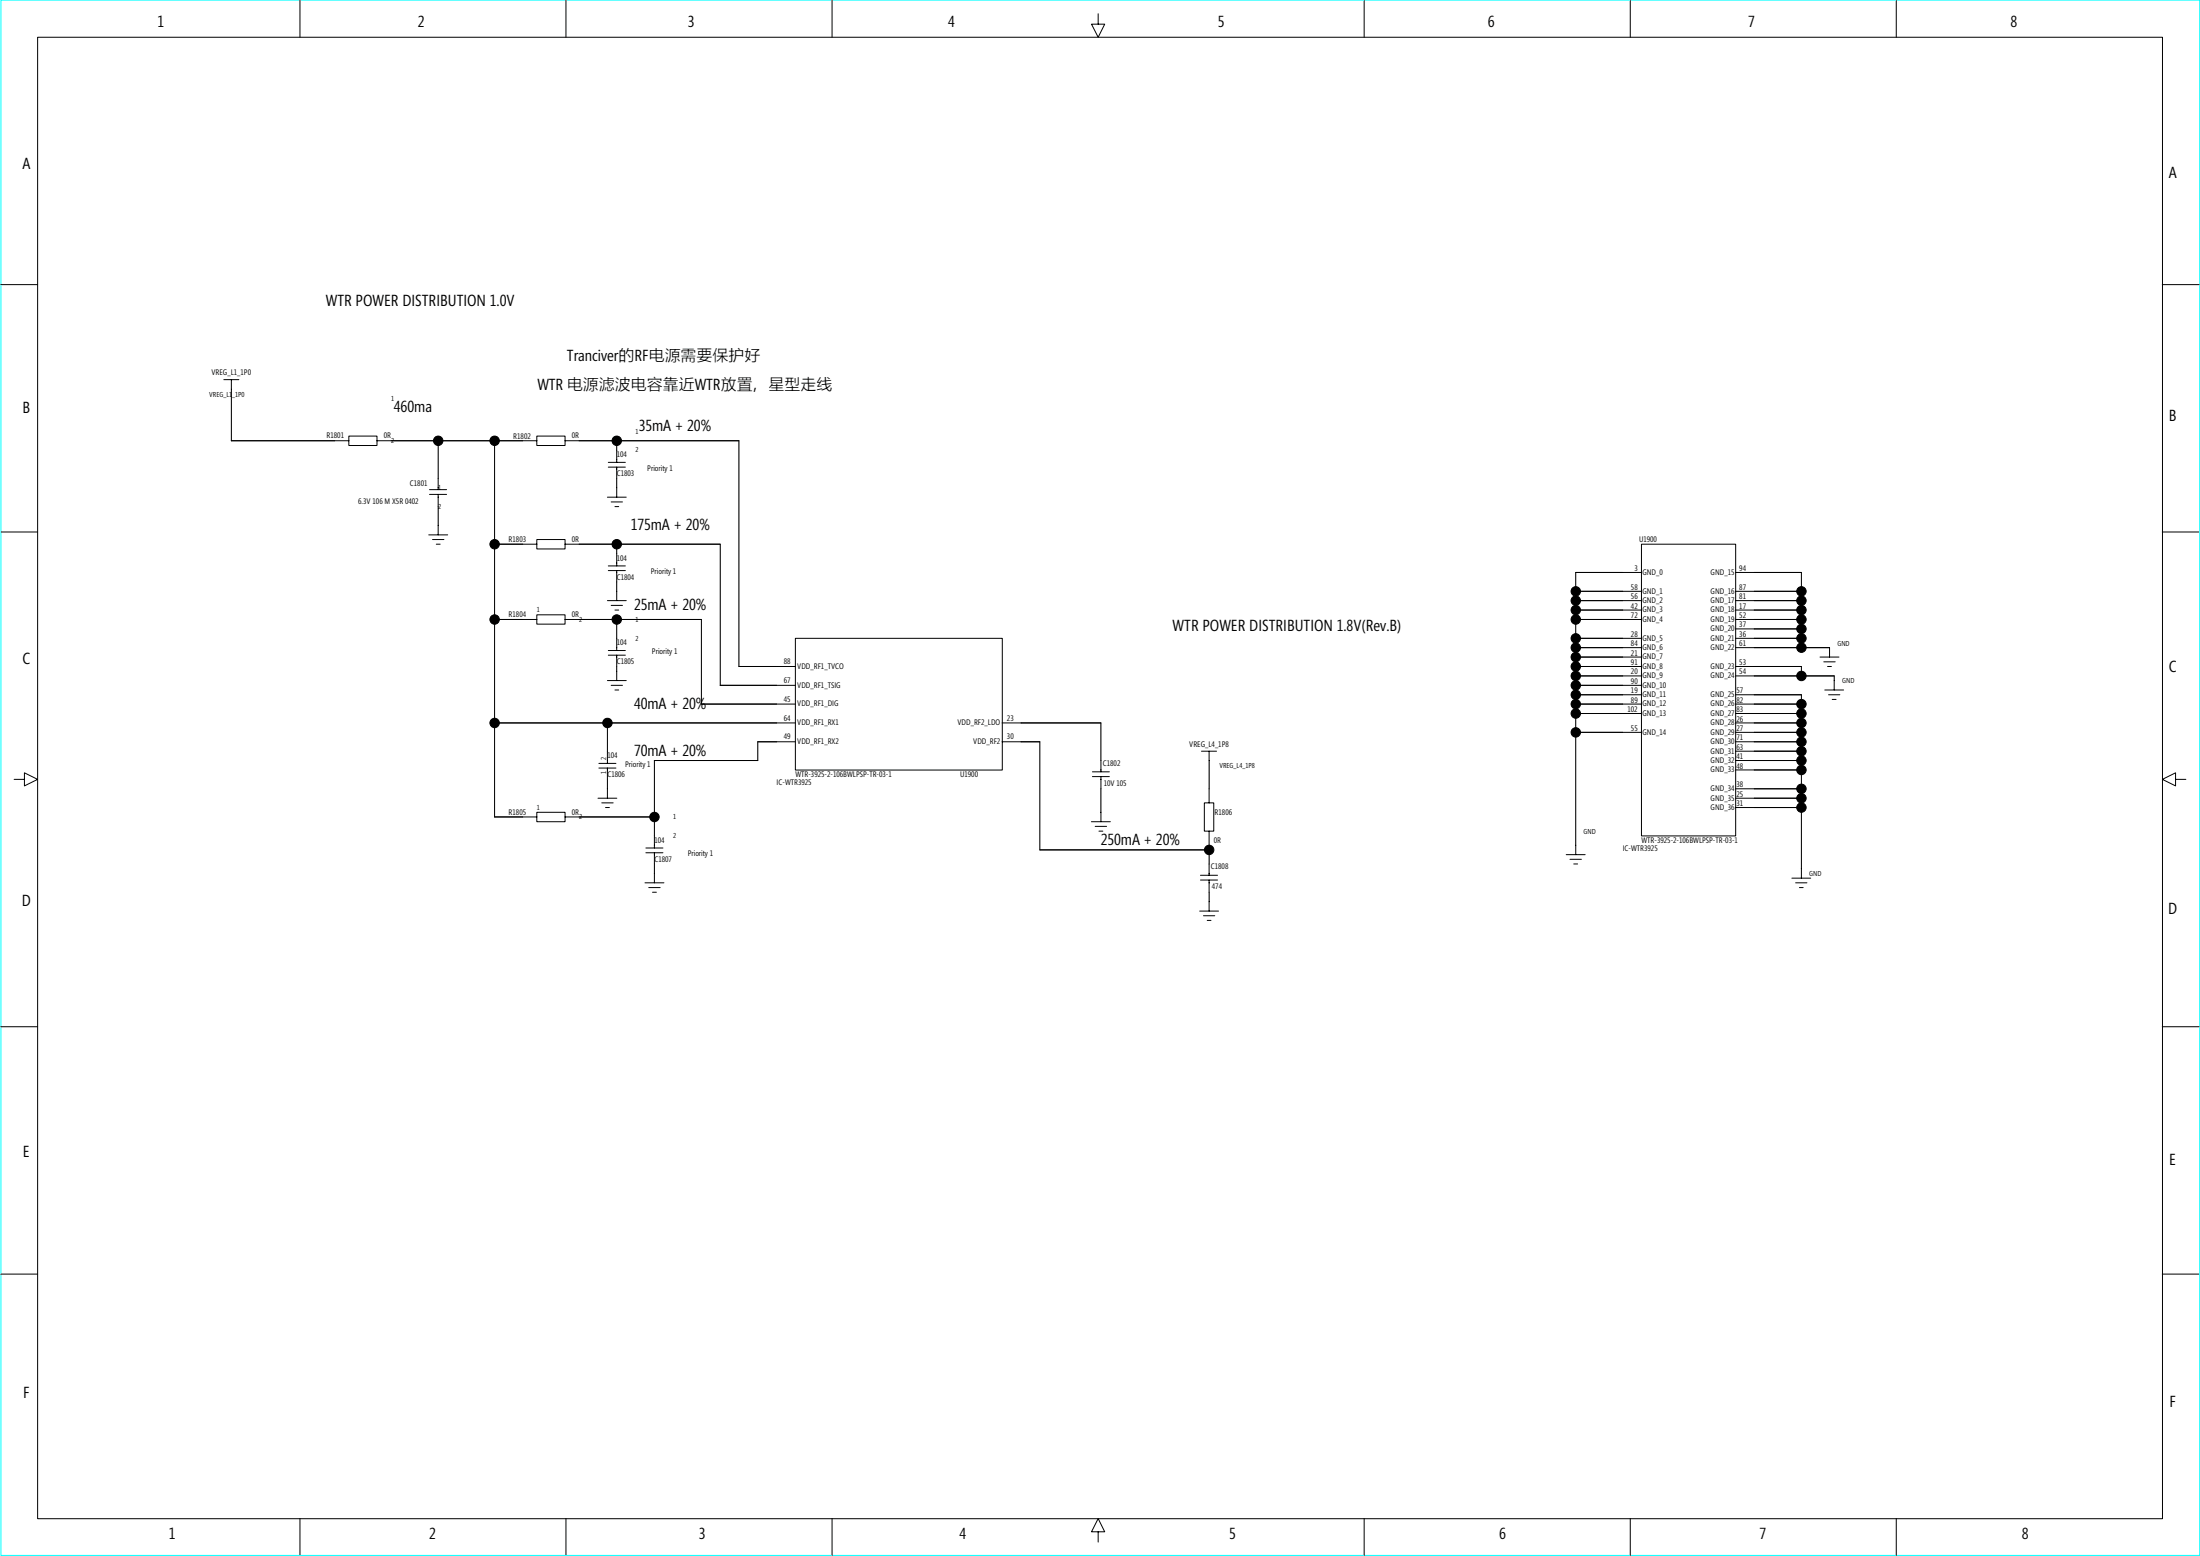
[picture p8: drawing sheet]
<svg xmlns="http://www.w3.org/2000/svg" width="420mm" height="297mm" viewBox="0 0 420 297" stroke-linecap="round" stroke-linejoin="round" font-family="sans-serif">
<path d="M.2 0h419.9v296.9h-419.9z" fill="none" stroke="#0ff" stroke-width=".19"/>
<g fill="#000">
<path d="M117.8 91.3v1.8zM117.8 84.1v1.8zM117.8 111.1v1.8zM117.8 103.9v1.8zM300.9 116.5v1.8zM300.9 114.7v1.8zM300.9 112.9v1.8zM344 112.9v1.8zM344 114.7v1.8zM344 116.5v1.8zM344 118.3v1.8zM117.8 127.2v.9z"/>
<path d="M300.9 134.4v1.8zM300.9 132.6v1.8zM300.9 130.8v1.8zM300.9 129v1.8zM300.9 127.2v1.8zM300.9 125.4v1.8zM300.9 123.6v1.8zM300.9 121.9v1.7zM344 132.6v1.8zM344 134.4v1.8zM344 136.2v1.8zM344 138v1.8z"/>
<path d="M344 139.8v1.8zM344 127.2v1.8zM344 120.1v1.8zM344 121.9v1.7zM350.3 129v.9zM116 148.8v1.8zM344 152.4v1.8zM344 141.6v1.8zM344 143.4v1.8zM344 145.2v1.8zM344 150.6v1.8zM125 164.9v1.8z"/>
<path d="M230.9 170.3v1.8zM230.9 161.4v.8z"/>
</g>
<g fill="none" stroke="#000" stroke-width=".19">
<path d="M7.2 7.1h405.8v282.8h-405.8zM57.3 .1v7M108.1 .1v7M158.9 .1v7M209.7 2.6v2h1.3l-1.3 2.5-1.2-2.5h1.2M260.5 .1v7M311.4 .1v7M362.2 .1v7M.2 54.3h7M413 54.3h7M42.7 72.5h2.9M44.2 72.5v11.7"/>
<path d="M44.2 84.1h22.4M66.6 83.2h5.4v1.8h-5.4zM72 84.1h30.5M82 94.4h3.3M82 93.5h3.3M83.7 84.1v9.4M83.7 94.4v7.7M94.5 84.1v71.9M102.5 83.2h5.4v1.8h-5.4zM107.9 84.1h33.2v43.2M116 94.9h3.6M116.2 88.3h3.2"/>
<path d="M116.2 89.2h3.2M116.7 95.8h2.2M117.4 96.7h.8M117.8 84.1v4.2M117.8 89.2v5.7M.2 101.6h7M81.9 102.1h3.6M82.6 103h2.2M83.3 103.9h.8M94.4 118.3h8.1M94.4 103.9h8.1M102.5 117.4h5.4v1.7h-5.4z"/>
<path d="M102.5 103h5.4v1.8h-5.4zM107.9 118.3h26.1v16.1M107.9 103.9h29.7v27M116 114.7h3.6M116.2 108h3.2M116.2 108.9h3.2M116.7 115.6h2.2M117.4 116.5h.8M117.8 103.9v4.1M117.8 108.9v5.8M117.8 118.3v5.9M300.9 112.9h12.6"/>
<path d="M300.9 114.7h12.6M300.9 116.5h12.6M300.9 118.3h12.6M313.5 103.9h18v55.7h-18zM313.5 109.3h-12.6v53.9M331.4 109.3h12.6v14.4M331.4 112.9h12.6M331.4 114.7h12.6M331.4 116.5h12.6M331.4 118.3h12.6M413 101.6h7M94.4 138h57.5"/>
<path d="M116 129.9h3.6M116 138v7.7M116.2 124.2h3.2M116.2 125.1h3.2M116.7 130.8h2.2M117.4 131.7h.8M117.8 125.1v4.8M133.9 134.4h18M137.5 130.8h14.4M141.1 127.2h10.8M151.9 121.9h39.5v25.1h-39.5zM191.4 138h18.9v9.3"/>
<path d="M300.9 132.6h12.6M300.9 121.9h12.6M300.9 123.6h12.6M300.9 125.4h12.6M300.9 127.2h12.6M300.9 129h12.6M300.9 130.8h12.6M300.9 134.4h12.6M300.9 136.2h12.6M300.9 139.8h12.6M331.4 129h18.9v2.7M331.4 132.6h12.6v35"/>
<path d="M331.4 121.9h12.6M331.4 123.6h18v1.8M331.4 127.2h12.6v1.9M331.4 134.4h12.6M331.4 136.2h12.6M331.4 139.8h12.6M331.4 120.1h12.6M331.4 138h12.6M347.6 125.4h3.6M348.3 126.3h2.2M348.5 131.7h3.6M349 127.2h.8"/>
<path d="M349.2 132.6h2.2M349.9 133.5h.8M2.7 148.8h2v-1.3l2.5 1.3-2.5 1.2v-1.2M94.4 156h8.1M102.5 155.1h5.4v1.8h-5.4zM107.9 156h17.1M114.2 152.4h3.6M114.4 145.7h3.2M114.4 146.6h3.2M114.9 153.3h2.2M115.6 154.2h.8M116 146.6v5.8"/>
<path d="M125 145.2v16.7M151.9 141.6h-7.2v3.6h-19.7M191.4 141.6h7.2v20.7M208.4 156.9h3.7M208.6 148.3h3.3M208.6 147.3h3.3M209.2 157.8h2.1M209.9 158.7h.7M210.3 148.3v8.6M229.5 143.4h2.8M230 153.3h1.8v5.4h-1.8zM230.9 143.4v9.9"/>
<path d="M230.9 158.6v8.5M331.4 141.6h12.6M331.4 143.4h12.6M331.4 145.2h12.6M331.4 147h12.6M331.4 150.6h12.6M331.4 152.4h12.6M331.4 154.2h12.6M415.5 148.8v-1.3l-2.5 1.3 2.5 1.2v-1.2h2M123.2 168.5h3.6M123.3 161.9h3.3M123.3 162.8h3.3"/>
<path d="M123.9 169.4h2.2M124.6 170.3h.8M125 162.8v5.7M198.6 162.2h32.3M229.1 173.9h3.6M229.3 168h3.2M229.3 167.1h3.2M229.8 174.8h2.2M230.6 175.7h.7M230.9 168v5.9M299.1 163.2h3.6M299.8 164h2.2"/>
<path d="M300.6 164.9h.7M342.2 167.6h3.6M342.9 168.5h2.2M343.7 169.4h.7M.2 196h7M413 196h7M.2 243.2h7M413 243.2h7M57.3 289.9v7M108.1 289.9v7M158.9 289.9v7M209.7 292.4h1.3l-1.3-2.5-1.2 2.5h1.2v2"/>
<path d="M260.5 289.9v7M311.4 289.9v7M362.2 289.9v7"/>
<circle cx="83.7" cy="84.1" r=".9"/>
<circle cx="94.5" cy="84.1" r=".9"/>
<circle cx="117.8" cy="84.1" r=".9"/>
<circle cx="94.5" cy="103.9" r=".9"/>
<circle cx="94.5" cy="118.3" r=".9"/>
<circle cx="117.8" cy="103.9" r=".9"/>
<circle cx="117.8" cy="118.3" r=".9"/>
<circle cx="300.9" cy="116.5" r=".9"/>
<circle cx="300.9" cy="112.9" r=".9"/>
<circle cx="300.9" cy="114.7" r=".9"/>
<circle cx="300.9" cy="118.3" r=".9"/>
<circle cx="344" cy="116.5" r=".9"/>
<circle cx="344" cy="112.9" r=".9"/>
<circle cx="344" cy="114.7" r=".9"/>
<circle cx="344" cy="118.3" r=".9"/>
<circle cx="94.5" cy="138" r=".9"/>
<circle cx="116" cy="138" r=".9"/>
<circle cx="300.9" cy="129" r=".9"/>
<circle cx="300.9" cy="136.2" r=".9"/>
<circle cx="300.9" cy="132.6" r=".9"/>
<circle cx="300.9" cy="123.6" r=".9"/>
<circle cx="300.9" cy="125.4" r=".9"/>
<circle cx="300.9" cy="121.9" r=".9"/>
<circle cx="300.9" cy="139.8" r=".9"/>
<circle cx="300.9" cy="130.8" r=".9"/>
<circle cx="300.9" cy="134.4" r=".9"/>
<circle cx="300.9" cy="127.2" r=".9"/>
<circle cx="344" cy="136.2" r=".9"/>
<circle cx="344" cy="129" r=".9"/>
<circle cx="344" cy="120.1" r=".9"/>
<circle cx="344" cy="123.6" r=".9"/>
<circle cx="344" cy="138" r=".9"/>
<circle cx="344" cy="121.9" r=".9"/>
<circle cx="344" cy="139.8" r=".9"/>
<circle cx="344" cy="134.4" r=".9"/>
<circle cx="125" cy="156" r=".9"/>
<circle cx="344" cy="145.2" r=".9"/>
<circle cx="344" cy="150.6" r=".9"/>
<circle cx="344" cy="141.6" r=".9"/>
<circle cx="344" cy="154.2" r=".9"/>
<circle cx="344" cy="147" r=".9"/>
<circle cx="344" cy="143.4" r=".9"/>
<circle cx="344" cy="152.4" r=".9"/>
<circle cx="230.9" cy="162.2" r=".9"/>
</g>
<g fill="#000">
<circle cx="83.7" cy="84.1" r=".91"/>
<circle cx="94.5" cy="84.1" r=".91"/>
<circle cx="117.8" cy="84.1" r=".91"/>
<circle cx="94.5" cy="103.9" r=".91"/>
<circle cx="94.5" cy="118.3" r=".91"/>
<circle cx="117.8" cy="103.9" r=".91"/>
<circle cx="117.8" cy="118.3" r=".91"/>
<circle cx="300.9" cy="112.9" r=".91"/>
<circle cx="300.9" cy="116.5" r=".91"/>
<circle cx="300.9" cy="114.7" r=".91"/>
<circle cx="300.9" cy="118.3" r=".91"/>
<circle cx="344" cy="112.9" r=".91"/>
<circle cx="344" cy="116.5" r=".91"/>
<circle cx="344" cy="114.7" r=".91"/>
<circle cx="344" cy="118.3" r=".91"/>
<circle cx="94.5" cy="138" r=".91"/>
<circle cx="116" cy="138" r=".91"/>
<circle cx="300.9" cy="136.2" r=".91"/>
<circle cx="300.9" cy="129" r=".91"/>
<circle cx="300.9" cy="127.2" r=".91"/>
<circle cx="300.9" cy="125.4" r=".91"/>
<circle cx="300.9" cy="132.6" r=".91"/>
<circle cx="300.9" cy="123.6" r=".91"/>
<circle cx="300.9" cy="139.8" r=".91"/>
<circle cx="300.9" cy="121.9" r=".91"/>
<circle cx="300.9" cy="130.8" r=".91"/>
<circle cx="300.9" cy="134.4" r=".91"/>
<circle cx="344" cy="120.1" r=".91"/>
<circle cx="344" cy="138" r=".91"/>
<circle cx="344" cy="129" r=".91"/>
<circle cx="344" cy="136.2" r=".91"/>
<circle cx="344" cy="139.8" r=".91"/>
<circle cx="344" cy="123.6" r=".91"/>
<circle cx="344" cy="121.9" r=".91"/>
<circle cx="344" cy="134.4" r=".91"/>
<circle cx="125" cy="156" r=".91"/>
<circle cx="344" cy="152.4" r=".91"/>
<circle cx="344" cy="154.2" r=".91"/>
<circle cx="344" cy="145.2" r=".91"/>
<circle cx="344" cy="141.6" r=".91"/>
<circle cx="344" cy="150.6" r=".91"/>
<circle cx="344" cy="147" r=".91"/>
<circle cx="344" cy="143.4" r=".91"/>
<circle cx="230.9" cy="162.2" r=".91"/>
</g>
<g font-size="3.1">
<text x="30.1" y="5.2">1</text>
<text x="79.8" y="5.2">2</text>
<text x="131.4" y="5.2">3</text>
<text x="181.1" y="5.2">4</text>
<text x="232.6" y="5.2">5</text>
<text x="284.1" y="5.2">6</text>
<text x="333.9" y="5.2">7</text>
<text x="384" y="5.2">8</text>
<text x="4.3" y="32.3">A</text>
<text x="414.2" y="33.9">A</text>
<text x="62.2" y="58.4">WTR POWER DISTRIBUTION 1.0V</text>
<text x="108.3" y="69">Tranciver的RF电源需要保护好</text>
<text x="102.6" y="74.5">WTR 电源滤波电容靠近WTR放置，星型走线</text>
<text x="4.3" y="78.8">B</text>
<text x="75.2" y="78.7">460ma</text>
<text x="122" y="82.3">35mA＋20%</text>
<text x="414.2" y="80.4">B</text>
<text x="120.4" y="101.2">175mA＋20%</text>
<text x="121.1" y="116.4">25mA＋20%</text>
<text x="224" y="120.5">WTR POWER DISTRIBUTION 1.8V(Rev.B)</text>
<text x="4.3" y="126.7">C</text>
<text x="414.2" y="128.4">C</text>
<text x="121.1" y="135.3">40mA＋20%</text>
<text x="121.1" y="144.2">70mA＋20%</text>
<text x="210.2" y="161.3">250mA＋20%</text>
<text x="4.2" y="172.9">D</text>
<text x="414.1" y="174.5">D</text>
<text x="4.4" y="220.8">E</text>
<text x="414.3" y="222.4">E</text>
<text x="4.4" y="267">F</text>
<text x="414.3" y="268.6">F</text>
<text x="32.2" y="293.9">1</text>
<text x="82" y="293.9">2</text>
<text x="133.5" y="293.9">3</text>
<text x="183.2" y="293.9">4</text>
<text x="234.8" y="293.9">5</text>
<text x="286.3" y="293.9">6</text>
<text x="336" y="293.9">7</text>
<text x="386.1" y="293.9">8</text>
</g>
<g font-size="1.5">
<text x="40.4" y="71.7">VREG_L1_1P0</text>
<text x="62.4" y="83.7">R1801</text>
<text x="73.3" y="83.7">0R</text>
<text x="98" y="83.7">R1802</text>
<text x="109.2" y="83.7">0R</text>
<text x="117.8" y="87.3">104</text>
<text x="123.6" y="89.9">Priority 1</text>
<text x="78.3" y="92.7">C1801</text>
<text x="117.8" y="90.9">C1803</text>
<text x="68.4" y="96.3">6.3V 106 M X5R 0402</text>
<text x="97.1" y="103.5">R1803</text>
<text x="109.2" y="103.4">0R</text>
<text x="117.8" y="107">104</text>
<text x="313" y="103.4">U1900</text>
<text x="117.8" y="110.6">C1804</text>
<text x="124.3" y="109.5">Priority 1</text>
<text x="311.5" y="112.6">58</text>
<text x="312.1" y="109">3</text>
<text x="313.7" y="109.7">GND_0</text>
<text x="313.7" y="113.3">GND_1</text>
<text x="326.7" y="109.7">GND_15</text>
<text x="326.7" y="113.3">GND_16</text>
<text x="332.2" y="109">94</text>
<text x="332.2" y="112.6">87</text>
<text x="97.1" y="117.8">R1804</text>
<text x="109.2" y="117.8">0R</text>
<text x="311.5" y="118">72</text>
<text x="311.5" y="114.4">56</text>
<text x="311.5" y="116.2">42</text>
<text x="313.7" y="115.1">GND_2</text>
<text x="313.7" y="116.9">GND_3</text>
<text x="313.7" y="118.7">GND_4</text>
<text x="326.7" y="115.1">GND_17</text>
<text x="326.7" y="116.9">GND_18</text>
<text x="326.7" y="118.7">GND_19</text>
<text x="332.2" y="114.4">81</text>
<text x="332.2" y="116.2">17</text>
<text x="332.2" y="118">52</text>
<text x="332.2" y="119.8">37</text>
<text x="117.8" y="123.2">104</text>
<text x="124.5" y="124.8">Priority 1</text>
<text x="311.5" y="121.6">28</text>
<text x="311.5" y="123.4">84</text>
<text x="311.5" y="125.2">21</text>
<text x="313.7" y="122.3">GND_5</text>
<text x="313.7" y="124.1">GND_6</text>
<text x="313.7" y="125.9">GND_7</text>
<text x="326.7" y="120.5">GND_20</text>
<text x="326.7" y="122.3">GND_21</text>
<text x="326.7" y="124.1">GND_22</text>
<text x="332.2" y="121.6">36</text>
<text x="332.2" y="123.4">61</text>
<text x="117.8" y="126.8">C1805</text>
<text x="149.7" y="126.8">88</text>
<text x="149.7" y="130.4">67</text>
<text x="152.3" y="127.7">VDD_RF1_TVCO</text>
<text x="152.3" y="131.3">VDD_RF1_TSIG</text>
<text x="311.5" y="127">91</text>
<text x="311.5" y="128.8">20</text>
<text x="311.5" y="130.6">90</text>
<text x="313.7" y="127.7">GND_8</text>
<text x="313.7" y="129.5">GND_9</text>
<text x="313.7" y="131.3">GND_10</text>
<text x="326.7" y="127.7">GND_23</text>
<text x="326.7" y="129.5">GND_24</text>
<text x="332.2" y="128.8">54</text>
<text x="332.2" y="127">53</text>
<text x="149.7" y="134">45</text>
<text x="149.7" y="137.6">64</text>
<text x="152.3" y="134.9">VDD_RF1_DIG</text>
<text x="192.3" y="137.6">23</text>
<text x="310.8" y="136">102</text>
<text x="311.5" y="134.2">89</text>
<text x="311.5" y="132.4">19</text>
<text x="313.7" y="133.1">GND_11</text>
<text x="313.7" y="134.9">GND_12</text>
<text x="313.7" y="136.7">GND_13</text>
<text x="326.7" y="133.1">GND_25</text>
<text x="326.7" y="134.9">GND_26</text>
<text x="326.7" y="136.7">GND_27</text>
<text x="331.6" y="134.2">82</text>
<text x="331.6" y="136">83</text>
<text x="331.6" y="137.8">26</text>
<text x="331.6" y="132.4">57</text>
<text x="149.7" y="141.2">49</text>
<text x="152.3" y="138.5">VDD_RF1_RX1</text>
<text x="152.3" y="142">VDD_RF1_RX2</text>
<text x="182.9" y="138.5">VDD_RF2_LDO</text>
<text x="185.9" y="142">VDD_RF2</text>
<text x="192.3" y="141.2">30</text>
<text x="227.1" y="142.6">VREG_L4_1P8</text>
<text x="311.5" y="139.5">55</text>
<text x="313.7" y="140.3">GND_14</text>
<text x="326.7" y="138.5">GND_28</text>
<text x="326.7" y="140.3">GND_29</text>
<text x="326.7" y="142">GND_30</text>
<text x="326.7" y="143.8">GND_31</text>
<text x="331.6" y="139.5">27</text>
<text x="331.6" y="141.3">71</text>
<text x="331.6" y="143.1">63</text>
<text x="116" y="144.8">104</text>
<text x="116" y="148.3">C1806</text>
<text x="119.4" y="146.3">Priority 1</text>
<text x="148.3" y="149.9">IC-WTR3925</text>
<text x="151.9" y="148.3">WTR-3925-2-106BWLPSP-TR-03-1</text>
<text x="183.4" y="148.3">U1900</text>
<text x="210.6" y="146.2">C1802</text>
<text x="210.8" y="150">10V 105</text>
<text x="326.7" y="145.6">GND_32</text>
<text x="326.7" y="147.4">GND_33</text>
<text x="331.6" y="144.9">41</text>
<text x="331.6" y="146.7">48</text>
<text x="97.1" y="155.5">R1805</text>
<text x="109.2" y="155.5">0R</text>
<text x="232" y="155.5">R1806</text>
<text x="326.7" y="151">GND_34</text>
<text x="326.7" y="152.8">GND_35</text>
<text x="326.7" y="154.6">GND_36</text>
<text x="331.6" y="150.3">38</text>
<text x="331.6" y="152.1">25</text>
<text x="331.6" y="153.9">31</text>
<text x="125" y="160.9">104</text>
<text x="231.8" y="160.9">0R</text>
<text x="313.5" y="160.9">WTR-3925-2-106BWLPSP-TR-03-1</text>
<text x="125" y="164.5">C1807</text>
<text x="131.3" y="163.5">Priority 1</text>
<text x="231.3" y="165.9">C1808</text>
<text x="309.9" y="162.5">IC-WTR3925</text>
<text x="231.4" y="169.7">474</text>
</g>
<g font-size="1.4">
<text x="40" y="75.7">VREG_L1_1P0</text>
<text x="74.7" y="76.5">1</text>
<text x="121.4" y="82.8">1</text>
<text x="74.7" y="84.6">2</text>
<text x="121.4" y="86.4">2</text>
<text x="83.7" y="93.5">1</text>
<text x="83.7" y="97.1">2</text>
<text x="102.5" y="116.9">1</text>
<text x="110.6" y="118.7">2</text>
<text x="121.4" y="118.7">1</text>
<text x="121.4" y="122.3">2</text>
<text x="350.9" y="123.3">GND</text>
<text x="351.8" y="130.5">GND</text>
<text x="115.7" y="147.7" transform="rotate(-90 115.7 147.7)">1</text>
<text x="115.7" y="145.1" transform="rotate(-90 115.7 145.1)">2</text>
<text x="232.9" y="146.6">VREG_L4_1P8</text>
<text x="102.5" y="154.6">1</text>
<text x="110.6" y="156.4">2</text>
<text x="128.6" y="156.4">1</text>
<text x="128.6" y="160">2</text>
<text x="302.4" y="159.2">GND</text>
<text x="345.5" y="167.3">GND</text>
</g>
</svg>
